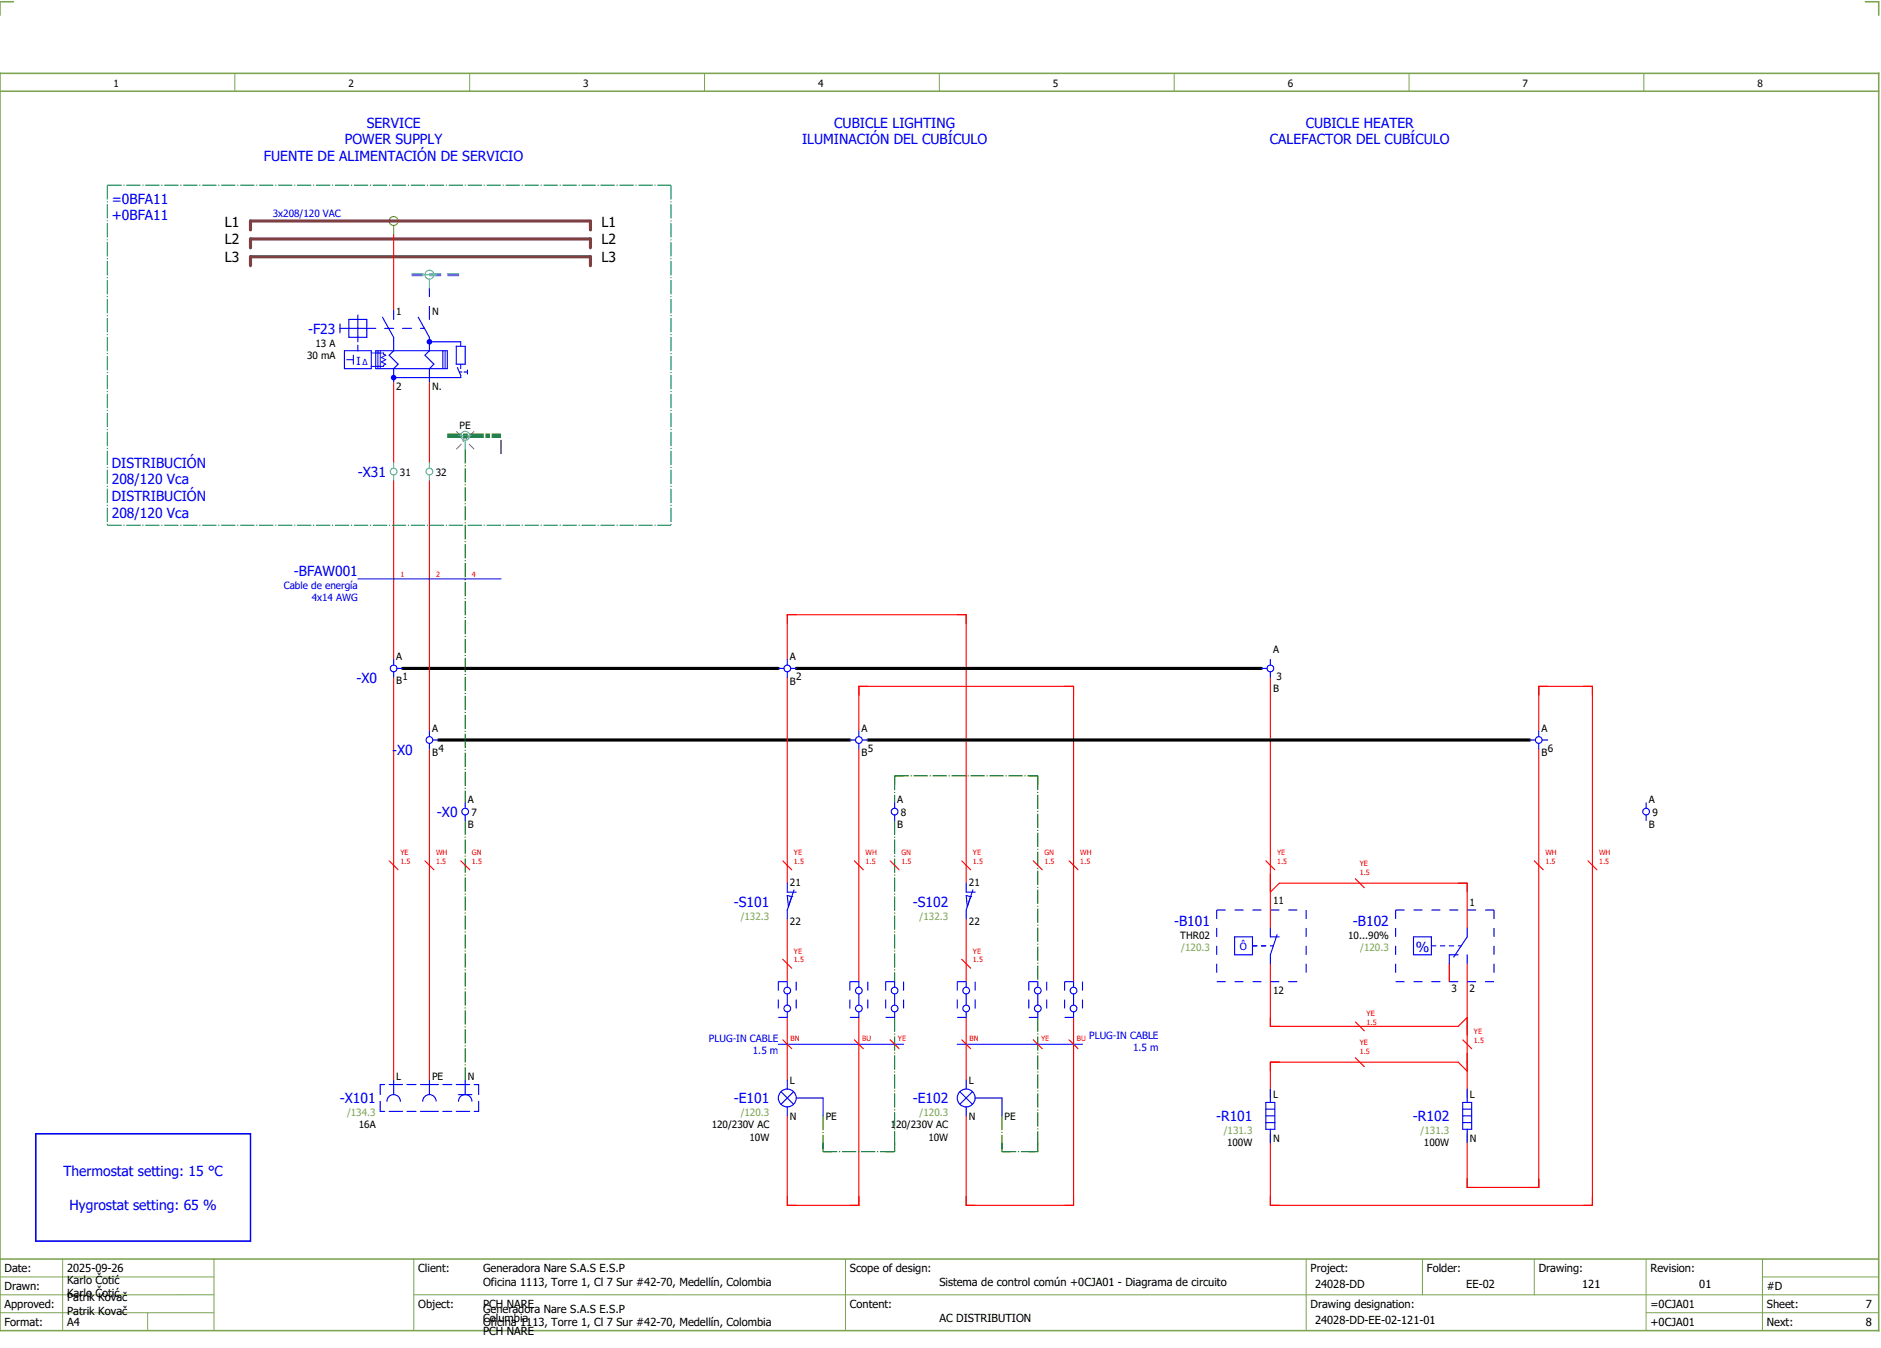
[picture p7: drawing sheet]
<svg xmlns="http://www.w3.org/2000/svg" width="421mm" height="301mm" viewBox="0 0 421 301" stroke-linecap="round" stroke-linejoin="round" font-family="sans-serif">
<path d="M0 16.4h420v281h-420zM3 .4h-3v3M417 .4h3v3M0 20.4h420M0 281.4h420" fill="none" stroke="#7ca552" stroke-width=".35"/>
<g fill="none" stroke="#7ca552" stroke-width=".22">
<path d="M52.5 16.4v4M105 16.4v4M157.5 16.4v4M210 16.4v4M262.5 16.4v4M315 16.4v4M367.5 16.4v4M0 285.4h47.8M0 293.4h47.8M14 281.4v16M33 293.4v4M47.8 281.4v16"/>
<path d="M47.8 289.4h-47.8M92.5 281.4v16M92.5 289.4h327.5M189 281.4v16M292 281.4v15.8M318 281.4v8M343 281.4v8M368 281.4v15.8M368 293.4h52M394 285.4h26M394 281.4v15.8"/>
</g>
<g fill="none" stroke="#f00" stroke-width=".25">
<path d="M88 52.4v17M88 85.4v18M96 85.4v18M88 107.4v40M96 107.4v56M88 151.4v90M176 147.4v-10h40v60M176 151.4v46M284 151.4v56M96 167.4v74M192 163.4v-10h48v66M192 167.4v52"/>
<path d="M344 163.4v-10h12v116h-72v-16M344 167.4v98h-16v-12M87 192.4l2 2M95 192.4l2 2M103 192.4l2 2M283 192.4l2 2M284 199.4l2-2h42v10M303 196.4l2 2M176 205.4v14M216 205.4v14M284 215.4v14h42l2-2M324 215.4v4"/>
<path d="M328 215.4v30M176 227.4v14M192 227.4v42h-16v-20M216 227.4v14M240 227.4v42h-24v-20M303 228.4l2 2M327 232.4l2 2M328 239.4l-2-2h-42v8"/>
</g>
<g fill="none" stroke="#008000" stroke-width=".25" stroke-dasharray="3.2 .4 .3 .4" stroke-linecap="butt">
<path d="M104 100.4v79M200 173.4h32M200 173.4v6M200 173.4h2M200 173.4v2M230 173.4h2M232 173.4v46M232 173.4v2M104 183.4v58M200 183.4v36M200 227.4v30M232 227.4v30"/>
<path d="M184 257.4h16M184 249.4v8M184 255.4v2M184 257.4h2M198 257.4h2M200 255.4v2M224 257.4h8M224 249.4v8M224 255.4v2M224 257.4h2M230 257.4h2M232 255.4v2"/>
</g>
<path d="M90 149.4h84M178 149.4h104M98 165.4h92M194 165.4h148" fill="none" stroke="#000" stroke-width=".7"/>
<path d="M56 51.4v-2h76v2M56 55.4v-2h76v2M56 59.4v-2h76v2" fill="none" stroke="#7f3f3f" stroke-width=".7"/>
<path d="M96 64.4v5M272 219.4h20M272 203.4h20M272 203.4v16M292 203.4v16" fill="none" stroke="#00f" stroke-width=".25" stroke-dasharray="2 2" stroke-linecap="butt"/>
<g fill="none" stroke="#00f" stroke-width=".25">
<path d="M76 73.4h8M76 72.4v2M78 71.4h4v4h-4zM80 70.4v6M80 77.1v1.3M88 78.4l-1 1 2 2-1 1M96 69.4v2M96 75.4v3l-1 1 2 2-1 1v3M96 76.4h7M102 77.4h2v4h-2zM77.5 80.4h1.5M88 84.4h15"/>
<path d="M102.7 83.1h.5M103 81.4v1M104.5 82.7v.9M88 147.4v1.2M88 150.1v1.3M88.8 149.4h1.2M282 149.4h1.2M284 147.4v1.2M284 150.1v1.3M96 163.4v1.2M96 166.1v1.3M96.8 165.4h1.2"/>
<path d="M342 165.4h1.2M344 163.4v1.2M344 166.1v1.3M344.7 165.4h1.3M276 209.4h4v4h-4zM280 211.4h1M282 211.4h1M284 207.4v2h2M284 211.4h.7M284 213.4v2M285.5 208.9l-1.5 4.5M176 222.1v2.5"/>
<path d="M192 222.1v2.5M200 222.1v2.5M216 222.1v2.5M232 222.1v2.5M240 222.1v2.5"/>
<circle cx="88" cy="149.4" r=".75"/>
<circle cx="284" cy="149.4" r=".75"/>
<circle cx="96" cy="165.4" r=".75"/>
<circle cx="344" cy="165.4" r=".75"/>
</g>
<path d="M92 61.4h12" fill="none" stroke="#00bfff" stroke-width=".7" stroke-dasharray="2.6 1.4" stroke-linecap="butt"/>
<path d="M112 98.4v3" fill="none" stroke="#000" stroke-width=".22"/>
<path d="M100 97.4h12" fill="none" stroke="#008000" stroke-width="1" stroke-dasharray="3.2 .4 1 .4" stroke-linecap="butt"/>
<g fill="none" stroke="#767676" stroke-width=".22" stroke-dasharray="2 2" stroke-linecap="butt">
<path d="M102 96.4l4 4M106 96.4l-4 4"/>
<circle cx="104" cy="98.4" r=".5"/>
</g>
<path d="M8 253.4h48v24h-48z" fill="none" stroke="#00f" stroke-width=".35"/>
<path d="M24 41.4h126M24 41.4v76M150 41.4v76M24 117.4h126" fill="none" stroke="#007f7f" stroke-width=".25" stroke-dasharray="3.2 .4 .3 .4" stroke-linecap="butt"/>
<g fill="none" stroke="#52a5a5" stroke-width=".25">
<path d="M94.5 61.4h3M96 62.4v2M102.5 97.4h3M104 98.4v2"/>
<circle cx="96" cy="61.4" r="1"/>
<circle cx="104" cy="97.4" r="1"/>
</g>
<g fill="none" stroke="#a57c00" stroke-width=".25">
<path d="M86.5 49.4h3M88 50.4v2"/>
<circle cx="88" cy="49.4" r="1"/>
</g>
<path d="M84.5 78.4v4M85.8 78.9v.2l.4 .3-.9 .5 .9 .5-.9 .5M99 78.4v4M99.5 78.4v4M86.2 81.4l-.4 .2" fill="none" stroke="#00f" stroke-width=".22"/>
<circle cx="96" cy="76.4" r=".63" fill="#00f"/>
<path d="M83 78.9h2.8M85.3 80.9l.9 .5" fill="none" stroke="#00f" stroke-width=".22"/>
<path d="M77 78.4h6v4h-6zM85.5 70.9l2.5 4.5v3M86 73.4h2M93.5 70.9l2.5 4.5M102.3 82.1l.7 1.8" fill="none" stroke="#00f" stroke-width=".25"/>
<circle cx="88" cy="84.4" r=".62" fill="#00f"/>
<g fill="none" stroke="#00f" stroke-width=".25">
<path d="M79 79.4v2M84 78.4h16v4h-16zM88 69.4v2M90 73.4h2M94 73.4h.9M103 76.4v1M88 82.4v3M103 83.9v.5M103.7 83.1h.8M80 129.4h32M174 149.4h1.3M176 147.4v1.2"/>
<path d="M176 150.1v1.3M176.8 149.4h1.2M104 179.4v1.2M190 165.4h1.2M192 163.4v1.2M192 166.1v1.3M192.8 165.4h1.2M200 179.4v1.2M368 179.4v1.2M104 182.1v1.3M176 197.4v2h2M177.5 198.9l-1.5 4.5v2"/>
<path d="M200 182.1v1.3M216 197.4v2h2M217.5 198.9l-1.5 4.5v2M368 182.1v1.3M176 219.4v1.2M177 200.4h.1M177 200.4l-1-.3 .2 2.5M192 219.4v1.2M200 219.4v1.2M216 219.4v1.2M217 200.4h.1M217 200.4l-1-.3 .2 2.5"/>
<path d="M232 219.4v1.2M240 219.4v1.2M316 209.4h4v4h-4zM320 211.4h1M322 211.4h1M324 211.4h1M326 211.4h.7M326 213.4h-2v2M328 213.4v2M328 207.4v2l-3 4.5M174 233.4h28M176 226.1v1.3"/>
<path d="M192 226.1v1.3M200 226.1v1.3M214 233.4h28M216 226.1v1.3M232 226.1v1.3M240 226.1v1.3M85 246.1v2.3h1M86 242.4h-1v2.2M86.5 246.1a1.5 1.5 0 0 1 1.5-1.5 1.5 1.5 0 0 1 1.5 1.5M87 248.4h3M87 242.4h3M88 241.4v3.2"/>
<path d="M91 248.4h2M91 242.4h2M94 248.4h4M94 242.4h4M94.5 246.1a1.5 1.5 0 0 1 1.5-1.5 1.5 1.5 0 0 1 1.5 1.5M96 241.4v3.2M99 248.4h2M99 242.4h2M102 248.4h3M102 242.4h3M102.5 246.1a1.5 1.5 0 0 1 1.5-1.5 1.5 1.5 0 0 1 1.5 1.5M102.5 244.6h3"/>
<path d="M104 241.4v3.2M106 242.4h1v2.2M107 246.1v2.3h-1M174.6 244l2.8 2.8M176 241.4v2M176 247.4v2M177.4 244l-2.8 2.8M178 245.4h6v4M214.6 244l2.8 2.8M216 241.4v2M216 247.4v2M217.4 244l-2.8 2.8"/>
<path d="M218 245.4h6v4M283 249.4h2M283 246.4h2v6h-2zM283 247.9h2M283 250.9h2M284 243.4v3M284 252.4v3M327 249.4h2M327 246.4h2v6h-2zM327 247.9h2M327 250.9h2M328 243.4v3"/>
<path d="M328 252.4v3"/>
<circle cx="176" cy="149.4" r=".75"/>
<circle cx="192" cy="165.4" r=".75"/>
<circle cx="104" cy="181.4" r=".75"/>
<circle cx="200" cy="181.4" r=".75"/>
<circle cx="368" cy="181.4" r=".75"/>
<circle cx="176" cy="221.4" r=".75"/>
<circle cx="176" cy="225.4" r=".75"/>
<circle cx="192" cy="221.4" r=".75"/>
<circle cx="192" cy="225.4" r=".75"/>
<circle cx="200" cy="221.4" r=".75"/>
<circle cx="200" cy="225.4" r=".75"/>
<circle cx="216" cy="221.4" r=".75"/>
<circle cx="216" cy="225.4" r=".75"/>
<circle cx="232" cy="221.4" r=".75"/>
<circle cx="232" cy="225.4" r=".75"/>
<circle cx="240" cy="221.4" r=".75"/>
<circle cx="240" cy="225.4" r=".75"/>
<circle cx="176" cy="245.4" r="2"/>
<circle cx="216" cy="245.4" r="2"/>
</g>
<path d="M85 78.4v4M85.8 81.6v.3h-2.8" fill="none" stroke="#00f" stroke-width=".22"/>
<g fill="none" stroke="#00f" stroke-width=".25" stroke-dasharray="2 2" stroke-linecap="butt">
<path d="M174 219.4h4M174 219.4v8M178 219.4v8M190 219.4h4M190 219.4v8M194 219.4v8M198 219.4h4M198 219.4v8M202 219.4v8M214 219.4h4M214 219.4v8M218 219.4v8"/>
<path d="M230 219.4h4M230 219.4v8M234 219.4v8M238 219.4h4M238 219.4v8M242 219.4v8M312 219.4h22M312 203.4h22M312 203.4v16M334 203.4v16M174 227.4h4M190 227.4h4"/>
<path d="M198 227.4h4M214 227.4h4M230 227.4h4M238 227.4h4"/>
</g>
<g fill="none" stroke="#52a5a5" stroke-width=".25">
<path d="M88 103.4v1.2M88 106.1v1.3M96 103.4v1.2M96 106.1v1.3"/>
<circle cx="88" cy="105.4" r=".75"/>
<circle cx="96" cy="105.4" r=".75"/>
</g>
<g fill="none" stroke="#f00" stroke-width=".25">
<path d="M175 192.4l2 2M191 192.4l2 2M199 192.4l2 2M215 192.4l2 2M231 192.4l2 2M239 192.4l2 2M343 192.4l2 2M355 192.4l2 2M175 214.4l2 2M215 214.4l2 2M175 232.4l2 2M191 232.4l2 2"/>
<path d="M199 232.4l2 2M215 232.4l2 2M231 232.4l2 2M239 232.4l2 2M303 236.4l2 2"/>
</g>
<g font-size="3.1" fill="#00f">
<text x="82" y="28.5">SERVICE</text>
<text x="186.5" y="28.5">CUBICLE LIGHTING</text>
<text x="291.9" y="28.5">CUBICLE HEATER</text>
<text x="77.1" y="32.3">POWER SUPPLY</text>
<text x="179.3" y="32.3">ILUMINACIÓN DEL CUBÍCULO</text>
<text x="283.9" y="32.3">CALEFACTOR DEL CUBÍCULO</text>
<text x="59" y="36">FUENTE DE ALIMENTACIÓN DE SERVICIO</text>
<text x="25" y="45.5">=0BFA11</text>
<text x="25" y="49.3">+0BFA11</text>
<text x="68.9" y="74.6">-F23</text>
<text x="25" y="104.5">DISTRIBUCIÓN</text>
<text x="80" y="106.6">-X31</text>
<text x="25" y="108.3">208/120 Vca</text>
<text x="25" y="112">DISTRIBUCIÓN</text>
<text x="25" y="115.8">208/120 Vca</text>
<text x="65.7" y="128.8">-BFAW001</text>
<text x="79.7" y="152.7">-X0</text>
<text x="87.7" y="168.7">-X0</text>
<text x="97.7" y="182.6">-X0</text>
<text x="164.1" y="202.6">-S101</text>
<text x="204.1" y="202.6">-S102</text>
<text x="262.5" y="207">-B101</text>
<text x="302.5" y="207">-B102</text>
<text x="316.5" y="212.8">%</text>
<text x="76" y="246.6">-X101</text>
<text x="164" y="246.6">-E101</text>
<text x="204" y="246.6">-E102</text>
<text x="271.9" y="250.6">-R101</text>
<text x="315.9" y="250.6">-R102</text>
<text x="14.2" y="262.9">Thermostat setting: 15 °C</text>
<text x="15.5" y="270.4">Hygrostat setting: 65 %</text>
</g>
<g font-size="3.1">
<text x="50.3" y="50.6">L1</text>
<text x="134.5" y="50.6">L1</text>
<text x="50.3" y="54.6">L2</text>
<text x="50.3" y="58.6">L3</text>
<text x="134.5" y="54.6">L2</text>
<text x="134.5" y="58.6">L3</text>
</g>
<text font-size="2.5" fill="#00f" x="79.7" y="81.6">I</text>
<g font-size="2.5">
<text x="1" y="284.4">Date:</text>
<text x="15" y="286.9">Karlo Čotić</text>
<text x="15" y="284.4">2025-09-26</text>
<text x="93.5" y="284.4">Client:</text>
<text x="108" y="284.4">Generadora Nare S.A.S E.S.P</text>
<text x="108" y="287.4">Oficina 1113, Torre 1, Cl 7 Sur #42-70, Medellín, Colombia</text>
<text x="190" y="284.4">Scope of design:</text>
<text x="210" y="287.4">Sistema de control común +0CJA01 - Diagrama de circuito</text>
<text x="293" y="284.4">Project:</text>
<text x="294" y="287.9">24028-DD</text>
<text x="319" y="284.4">Folder:</text>
<text x="327.8" y="287.9">EE-02</text>
<text x="344" y="284.4">Drawing:</text>
<text x="353.7" y="287.9">121</text>
<text x="369" y="284.4">Revision:</text>
<text x="379.9" y="287.9">01</text>
<text x="1" y="288.4">Drawn:</text>
<text x="1" y="292.4">Approved:</text>
<text x="15" y="289.9">Karlo Čotić</text>
<text x="15" y="290.9">Patrik Kovač</text>
<text x="15" y="293.9">Patrik Kovač</text>
<text x="93.5" y="292.4">Object:</text>
<text x="108" y="293.4">Generadora Nare S.A.S E.S.P</text>
<text x="108" y="292.4">PCH NARE</text>
<text x="190" y="292.4">Content:</text>
<text x="293" y="292.4">Drawing designation:</text>
<text x="369" y="292.4">=0CJA01</text>
<text x="395" y="292.4">Sheet:</text>
<text x="395" y="288.4">#D</text>
<text x="417.1" y="292.4">7</text>
<text x="1" y="296.4">Format:</text>
<text x="15" y="296.4">A4</text>
<text x="108" y="296.4">Oficina 1113, Torre 1, Cl 7 Sur #42-70, Medellín, Colombia</text>
<text x="108" y="295.4">Columbia</text>
<text x="108" y="298.4">PCH NARE</text>
<text x="210" y="295.4">AC DISTRIBUTION</text>
<text x="294" y="295.9">24028-DD-EE-02-121-01</text>
<text x="369" y="296.4">+0CJA01</text>
<text x="395" y="296.4">Next:</text>
<text x="417.1" y="296.4">8</text>
</g>
<g font-size="2.2">
<text x="25.4" y="19.4">1</text>
<text x="77.9" y="19.4">2</text>
<text x="130.4" y="19.4">3</text>
<text x="182.9" y="19.4">4</text>
<text x="235.4" y="19.4">5</text>
<text x="287.9" y="19.4">6</text>
<text x="340.4" y="19.4">7</text>
<text x="392.9" y="19.4">8</text>
<text x="88.6" y="70.3">1</text>
<text x="96.6" y="70.3">N</text>
<text x="70.5" y="77.5">13 A</text>
<text x="68.6" y="80.2">30 mA</text>
<text x="88.6" y="87.2">2</text>
<text x="96.6" y="87.2">N.</text>
<text x="102.8" y="95.9">PE</text>
<text x="89.4" y="106.3">31</text>
<text x="97.4" y="106.3">32</text>
<text x="88.6" y="147.5">A</text>
<text x="176.6" y="147.5">A</text>
<text x="284.6" y="145.9">A</text>
<text x="88.6" y="152.9">B</text>
<text x="90" y="152">1</text>
<text x="176.6" y="153">B</text>
<text x="178" y="152">2</text>
<text x="284.6" y="154.6">B</text>
<text x="285.4" y="152">3</text>
<text x="96.6" y="163.5">A</text>
<text x="192.6" y="163.5">A</text>
<text x="344.6" y="163.5">A</text>
<text x="96.6" y="168.9">B</text>
<text x="98" y="168">4</text>
<text x="192.6" y="169">B</text>
<text x="194" y="168">5</text>
<text x="344.6" y="169">B</text>
<text x="346" y="168">6</text>
<text x="104.6" y="179.5">A</text>
<text x="200.6" y="179.5">A</text>
<text x="368.6" y="179.5">A</text>
<text x="104.6" y="185">B</text>
<text x="105.4" y="182.3">7</text>
<text x="200.6" y="185">B</text>
<text x="201.4" y="182.3">8</text>
<text x="368.6" y="185">B</text>
<text x="369.4" y="182.3">9</text>
<text x="176.6" y="197.9">21</text>
<text x="216.6" y="197.9">21</text>
<text x="284.6" y="201.9">11</text>
<text x="328.5" y="202.4">1</text>
<text x="176.6" y="206.6">22</text>
<text x="216.6" y="206.6">22</text>
<text x="263.9" y="209.9">THR02</text>
<text x="301.4" y="209.9">10...90%</text>
<text x="324.5" y="221.6">3</text>
<text x="328.5" y="221.6">2</text>
<text x="284.6" y="222.1">12</text>
<text x="88.6" y="241.3">L</text>
<text x="96.6" y="241.3">PE</text>
<text x="104.6" y="241.3">N</text>
<text x="176.6" y="242.3">L</text>
<text x="216.6" y="242.3">L</text>
<text x="284.6" y="245.3">L</text>
<text x="328.6" y="245.3">L</text>
<text x="176.6" y="250.2">N</text>
<text x="184.6" y="250.2">PE</text>
<text x="216.6" y="250.2">N</text>
<text x="224.6" y="250.2">PE</text>
<text x="80.2" y="252.2">16A</text>
<text x="159.1" y="252.2">120/230V AC</text>
<text x="167.5" y="254.9">10W</text>
<text x="199.1" y="252.2">120/230V AC</text>
<text x="207.5" y="254.9">10W</text>
<text x="274.3" y="256.2">100W</text>
<text x="284.6" y="255.2">N</text>
<text x="318.3" y="256.2">100W</text>
<text x="328.6" y="255.2">N</text>
</g>
<g font-size="2.2" fill="#00f">
<text x="61" y="48.4">3x208/120 VAC</text>
<text x="63.4" y="131.6">Cable de energía</text>
<text x="69.7" y="134.3">4x14 AWG</text>
<text x="277.2" y="212.3">Ô</text>
<text x="158.5" y="232.9">PLUG-IN CABLE</text>
<text x="243.5" y="232.3">PLUG-IN CABLE</text>
<text x="168.3" y="235.6">1.5 m</text>
<text x="253.3" y="235">1.5 m</text>
</g>
<g font-size="2.2" fill="#7ca552">
<text x="165.6" y="205.5">/132.3</text>
<text x="205.6" y="205.5">/132.3</text>
<text x="264.1" y="212.6">/120.3</text>
<text x="304.1" y="212.6">/120.3</text>
<text x="77.6" y="249.5">/134.3</text>
<text x="165.6" y="249.5">/120.3</text>
<text x="205.6" y="249.5">/120.3</text>
<text x="273.6" y="253.5">/131.3</text>
<text x="317.6" y="253.5">/131.3</text>
</g>
<text font-size="1.9" fill="#00f" x="81" y="81.5">Δ</text>
<g font-size="1.6" fill="#f00">
<text x="89.5" y="128.9">1</text>
<text x="97.5" y="128.9">2</text>
<text x="105.5" y="128.9">4</text>
<text x="89.5" y="191.1">YE</text>
<text x="97.5" y="191.1">WH</text>
<text x="105.5" y="191.1">GN</text>
<text x="177.5" y="191.1">YE</text>
<text x="193.5" y="191.1">WH</text>
<text x="201.5" y="191.1">GN</text>
<text x="217.5" y="191.1">YE</text>
<text x="233.5" y="191.1">GN</text>
<text x="241.5" y="191.1">WH</text>
<text x="285.5" y="191.1">YE</text>
<text x="345.5" y="191.1">WH</text>
<text x="357.5" y="191.1">WH</text>
<text x="89.5" y="193.1">1.5</text>
<text x="97.5" y="193.1">1.5</text>
<text x="105.5" y="193.1">1.5</text>
<text x="177.5" y="193.1">1.5</text>
<text x="193.5" y="193.1">1.5</text>
<text x="201.5" y="193.1">1.5</text>
<text x="217.5" y="193.1">1.5</text>
<text x="233.5" y="193.1">1.5</text>
<text x="241.5" y="193.1">1.5</text>
<text x="285.5" y="193.1">1.5</text>
<text x="304" y="195.6">1.5</text>
<text x="304" y="193.6">YE</text>
<text x="345.5" y="193.1">1.5</text>
<text x="357.5" y="193.1">1.5</text>
<text x="177.5" y="215.1">1.5</text>
<text x="177.5" y="213.1">YE</text>
<text x="217.5" y="215.1">1.5</text>
<text x="217.5" y="213.1">YE</text>
<text x="305.5" y="227.1">YE</text>
<text x="176.8" y="232.6">BN</text>
<text x="192.8" y="232.6">BU</text>
<text x="200.8" y="232.6">YE</text>
<text x="216.8" y="232.6">BN</text>
<text x="232.8" y="232.6">YE</text>
<text x="240.8" y="232.6">BU</text>
<text x="304" y="233.6">YE</text>
<text x="305.5" y="229.1">1.5</text>
<text x="329.5" y="233.1">1.5</text>
<text x="329.5" y="231.1">YE</text>
<text x="304" y="235.6">1.5</text>
</g>
</svg>
